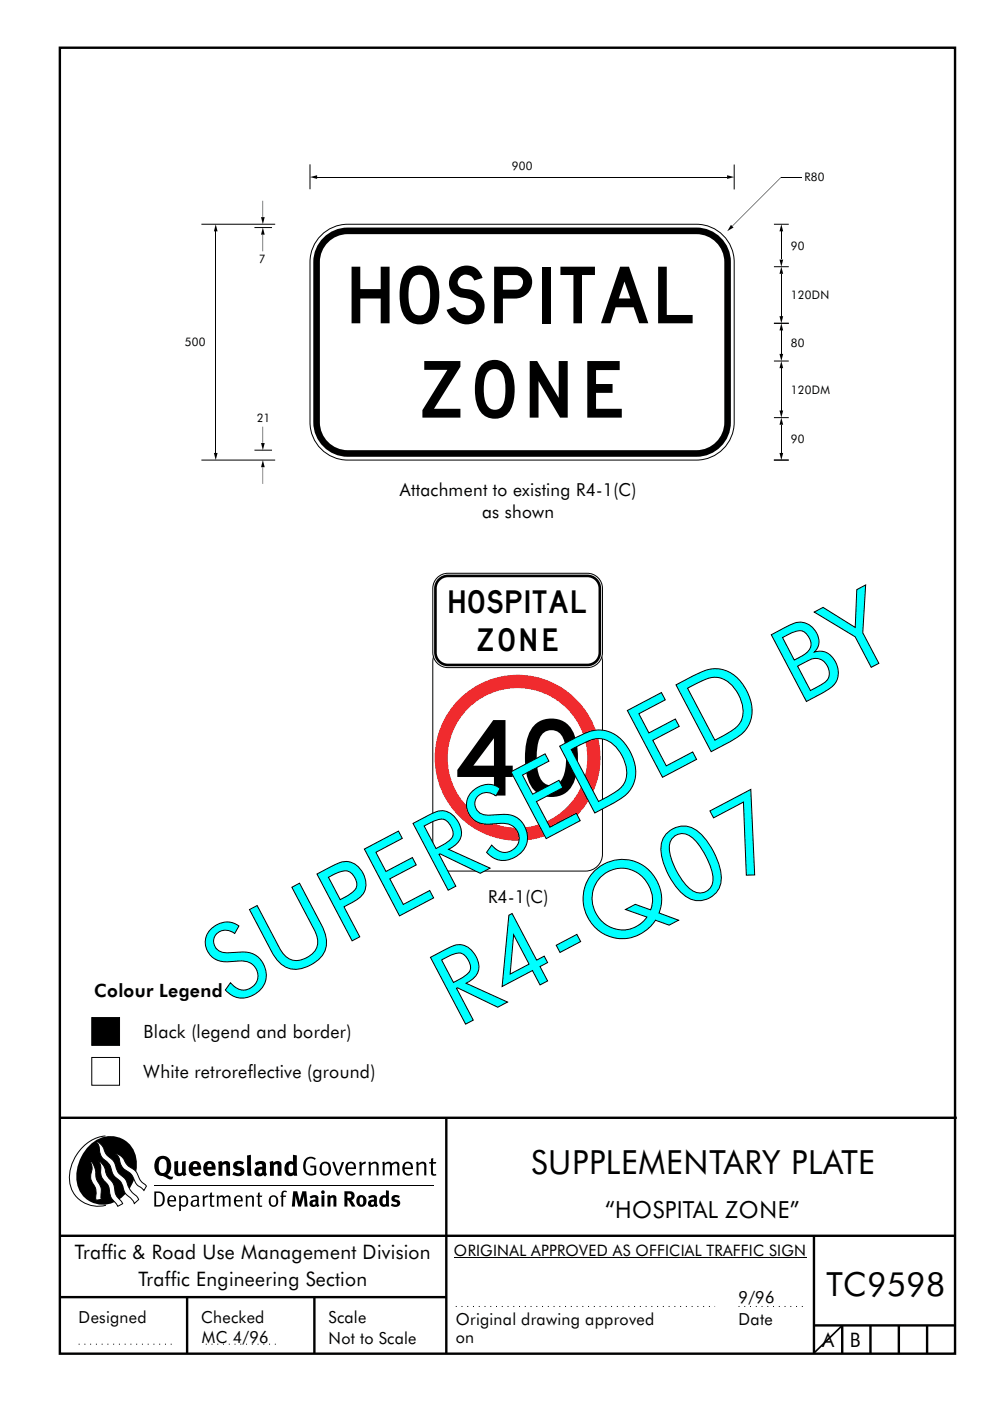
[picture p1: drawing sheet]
<svg xmlns="http://www.w3.org/2000/svg" width="210mm" height="297mm" viewBox="0 0 210 297" stroke-linecap="round" stroke-linejoin="round" font-family="sans-serif">
<g fill="none" stroke="#000" stroke-width=".51">
<path d="M12.7 10.1h189.9v276.9h-189.9zM12.7 237h190.3M94.7 236.9v50.1M12.7 262h190M12.7 275h82M39.7 275v12M66.7 275v12M172.7 262v25M172.7 281h30M178.7 281v6M184.7 281v6M190.7 281v6"/>
<path d="M196.7 281v6"/>
</g>
<path d="M96.7 277h55M156.7 277h14M16.7 285h20.3M43.7 285h15" fill="none" stroke="#000" stroke-width=".21" stroke-dasharray=".2 1" stroke-linecap="butt"/>
<path d="M19.5 215.7h5.9v5.9h-5.9z" fill-rule="evenodd" fill="#000" stroke="#000" stroke-width=".21"/>
<path d="M19.5 224.2h5.9v5.9h-5.9z" fill-rule="evenodd" fill="#fff" stroke="#000" stroke-width=".21"/>
<g fill="none" stroke="#000" stroke-width=".21">
<path d="M65.8 34.8v5.3M67.3 37.5h86.9M155.8 34.9v5.3M165.8 37.5h4.3M42.7 47.5h15.7M45.8 49.1v46.9M54 48.2h3.7M55.8 49.8v3.5M55.8 42.6v3.4M164.2 47.5h3.2M164.2 56.5h3.2M165.8 49.1v5.9"/>
<path d="M165.8 58.1v8.9M164.2 68.5h3.2M164.2 76.5h3.2M165.8 70.1v4.9M165.8 78.1v8.9M42.7 97.5h15.7M54 95.4h3.7M55.8 90.5v3.4M55.8 99.1v3.5M164.2 97.5h3.2M164.2 88.5h3.2M165.8 90.1v5.9"/>
<path d="M96.3 266.7h74.7"/>
</g>
<path d="M178.7 281.1l-6.1 5.9" fill="none" stroke="#000" stroke-width=".35"/>
<g fill="#000">
<path d="M65.8 37.5l1.5-.3v.7l-1.5-.4 1.5-.3z" fill-rule="evenodd"/>
<path d="M154.3 37.2l1.5 .3-1.5 .4v-.7l1.5 .3z" fill-rule="evenodd"/>
<path d="M45.8 47.5l.4 1.6h-.8l.4-1.6 .4 1.6z" fill-rule="evenodd"/>
<path d="M55.8 48.2l.4 1.6h-.8l.4-1.6 .4 1.6z" fill-rule="evenodd"/>
<path d="M55.4 46h.8l-.4 1.5 .4-1.5-.4 1.5z" fill-rule="evenodd"/>
<path d="M155.1 47.7l.5 .5-1.3 .8z" fill-rule="evenodd"/>
<path d="M165.8 47.5l.4 1.6h-.8l.4-1.6 .4 1.6z" fill-rule="evenodd"/>
<path d="M165.4 55h.8l-.4 1.5 .4-1.5-.4 1.5z" fill-rule="evenodd"/>
<path d="M165.8 56.5l.4 1.6h-.8l.4-1.6 .4 1.6z" fill-rule="evenodd"/>
<path d="M165.8 68.5l.4 1.6h-.8l.4-1.6 .4 1.6z" fill-rule="evenodd"/>
<path d="M165.4 75h.8l-.4 1.5 .4-1.5-.4 1.5z" fill-rule="evenodd"/>
<path d="M165.8 76.5l.4 1.6h-.8l.4-1.6 .4 1.6z" fill-rule="evenodd"/>
<path d="M165.4 67h.8l-.4 1.5 .4-1.5-.4 1.5z" fill-rule="evenodd"/>
<path d="M45.4 96h.8l-.4 1.5 .4-1.5-.4 1.5z" fill-rule="evenodd"/>
<path d="M55.4 93.9h.8l-.4 1.5 .4-1.5-.4 1.5z" fill-rule="evenodd"/>
<path d="M55.8 97.5l.4 1.6h-.8l.4-1.6 .4 1.6z" fill-rule="evenodd"/>
<path d="M165.8 88.5l.4 1.6h-.8l.4-1.6 .4 1.6z" fill-rule="evenodd"/>
<path d="M165.4 96h.8l-.4 1.5 .4-1.5-.4 1.5z" fill-rule="evenodd"/>
<path d="M165.4 87h.8l-.4 1.5 .4-1.5-.4 1.5z" fill-rule="evenodd"/>
</g>
<path d="M165.7 37.5l-10.3 10.5z" fill="#000"/>
<path d="M68.1 49.9a8 8 0 0 1 5.7-2.4h74a8 8 0 0 1 8 8.1v33.9a8 8 0 0 1-8 8h-74a8 8 0 0 1-8-8v-33.9a8 8 0 0 1 2.3-5.7z" fill-rule="evenodd" fill="#fff" stroke="#000" stroke-width=".21"/>
<path d="M68.3 50.8a7.3 7.3 0 0 1 5.5-2.6h74a7.3 7.3 0 0 1 7.3 7.4v33.9a7.3 7.3 0 0 1-7.3 7.3h-74a7.3 7.3 0 0 1-7.3-7.3v-33.9a7.3 7.3 0 0 1 1.8-4.8z" fill-rule="evenodd" fill="#000"/>
<path d="M69.6 51.4a5.9 5.9 0 0 1 4.2-1.8h74a5.9 5.9 0 0 1 5.9 6v33.9a5.9 5.9 0 0 1-5.9 5.9h-74a5.9 5.9 0 0 1-5.9-5.9v-33.9a5.9 5.9 0 0 1 1.7-4.2z" fill-rule="evenodd" fill="#fff"/>
<path d="M92.9 137.7a3.6 3.6 0 0 1 2.5-1h28.8a3.6 3.6 0 0 1 3.6 3.6v40.8a3.6 3.6 0 0 1-3.6 3.6h-28.8a3.6 3.6 0 0 1-3.6-3.6v-40.8a3.6 3.6 0 0 1 1.1-2.6z" fill-rule="evenodd" fill="#fff" stroke="#000" stroke-width=".21"/>
<circle cx="109.8" cy="160.7" r="17.6" fill="#f02b2e"/>
<circle cx="109.8" cy="160.7" r="14.8" fill="#fff"/>
<path d="M92.8 122.5a3.2 3.2 0 0 1 2.2-1h29.6a3.2 3.2 0 0 1 3.2 3.2v13.6a3.2 3.2 0 0 1-3.2 3.2h-29.6a3.2 3.2 0 0 1-3.2-3.2v-13.6a3.2 3.2 0 0 1 1-2.2z" fill-rule="evenodd" fill="#fff" stroke="#000" stroke-width=".21"/>
<path d="M93.2 122.5l1.2-.6 .6-.1h29.6a2.93 2.93 0 0 1 2.9 2.9v13.6a2.93 2.93 0 0 1-2.9 3h-29.6a2.93 2.93 0 0 1-2.9-3v-13.6a2.92 2.92 0 0 1 1.1-2.2z" fill-rule="evenodd" fill="#000"/>
<path d="M93.6 122.9l.9-.5h.5h29.6a2.37 2.37 0 0 1 2.4 2.3v13.6a2.37 2.37 0 0 1-2.4 2.4h-29.6a2.37 2.37 0 0 1-2.3-2.4v-13.6a2.36 2.36 0 0 1 .9-1.8z" fill-rule="evenodd" fill="#fff"/>
<g fill="#000">
<path d="M19.1 242.7a5.7 5.7 0 0 1 6.5-1.4 5.7 5.7 0 0 1 3.4 5.7 8.6 8.6 0 0 1-6.2 8.3 5.7 5.7 0 0 1-6.5-7 9.9 9.9 0 0 1 2.8-5.6z" fill-rule="evenodd"/>
<path d="M37 246.3l.8-.2v2a.46 .46 0 0 0 .2 .6 .46 .46 0 0 0 .6-.2v-2.2l.8-.2v2.4l.2 .5-.6 .4-.2-.3a1.03 1.03 0 0 1-1.2 .2 1.03 1.03 0 0 1-.6-1z" fill-rule="evenodd"/>
<path d="M40.4 246.6a1.64 1.64 0 0 0 0 2.3 1.64 1.64 0 0 0 2.3 .1l-.4-.5a.78 .78 0 0 1-.9 .3 .78 .78 0 0 1-.5-.8h1.8a1.37 1.37 0 0 0-.6-1.6 1.37 1.37 0 0 0-1.7 .2zM41.1 246.9a.48 .48 0 0 1 .6-.1 .48 .48 0 0 1 .2 .6h-1z" fill-rule="evenodd"/>
<path d="M43.5 246.6a1.65 1.65 0 0 0-.2 2 1.65 1.65 0 0 0 1.9 .7l.5-.3-.3-.5a.78 .78 0 0 1-.9 .3 .78 .78 0 0 1-.5-.8h1.8a1.37 1.37 0 0 0-.6-1.6 1.37 1.37 0 0 0-1.7 .2zM44.1 246.9a.48 .48 0 0 1 .6-.1 .48 .48 0 0 1 .2 .6h-.9z" fill-rule="evenodd"/>
<path d="M46.3 246.3l.7-.2 .1 .4a.95 .95 0 0 1 1-.3 .95 .95 0 0 1 .7 .8v2.3h-.8v-2.3l-.3-.2-.5 .3v2.2h-.8z" fill-rule="evenodd"/>
<path d="M49.7 246.5a1.73 1.73 0 0 1 2-.1l-.2 .6-.6-.2a.42 .42 0 0 0-.6 .2l.2 .3a1.23 1.23 0 0 1 1.4 1 1.47 1.47 0 0 1-2.3 .9l-.3-.2 .3-.6 .7 .4a.47 .47 0 0 0 .7-.4 .87 .87 0 0 0-1-.5l-.4-.2-.1-.4z" fill-rule="evenodd"/>
<path d="M52.4 245l.8-.2 .2 4.5h-.8l-.1-.2z" fill-rule="evenodd"/>
<path d="M54.1 246.6l.3 .6 .3-.2a.62 .62 0 0 1 .9 0l.1 .4a1.21 1.21 0 0 0-1.4 .3 1.21 1.21 0 0 0-.1 1.3 1.19 1.19 0 0 0 1.6 .1l.5 .3 .4-.4-.3-.4v-1.4a.96 .96 0 0 0-1.3-1zM55 248l.6-.1v.7a.43 .43 0 0 1-.6 .1 .43 .43 0 0 1 0-.7z" fill-rule="evenodd"/>
<path d="M57.2 246.3l.7-.2 .1 .4a.95 .95 0 0 1 1-.3 .95 .95 0 0 1 .7 .8v2.3h-.8v-2.3l-.2-.2-.6 .3v2.2h-.8z" fill-rule="evenodd"/>
<path d="M62.2 244.8v1.5a1.29 1.29 0 0 0-1.4 .2 1.29 1.29 0 0 0-.5 1.3 1.24 1.24 0 0 0 .6 1.4 1.24 1.24 0 0 0 1.4-.1l.1 .2h.7l-.1-4.3zM61.5 246.9l.4-.1 .3 .2v1.5l-.3 .1a.48 .48 0 0 1-.6-.4 1.52 1.52 0 0 1 .2-1.3z" fill-rule="evenodd"/>
<path d="M64.9 245.6a1.61 1.61 0 0 1 2.1 0l-.2 .3a1.17 1.17 0 0 0-1.4-.2 1.17 1.17 0 0 0-.6 1.3 1.42 1.42 0 0 0 1.2 1.9l.7-.2v-1.2h-.8l-.1-.4h1.3v1.9a1.82 1.82 0 0 1-2.2-.1 1.82 1.82 0 0 1-.6-2.1l.2-.7z" fill-rule="evenodd"/>
<path d="M68.2 246.5a1.77 1.77 0 0 0 .4 2.7 1.39 1.39 0 0 0 1.4-.5 1.39 1.39 0 0 0 .2-1.5 1.19 1.19 0 0 0-2-.7zM68.5 246.8a.83 .83 0 0 1 1 .1 .83 .83 0 0 1 .2 1 .75 .75 0 0 1-.6 1 .75 .75 0 0 1-.8-.8v-.9z" fill-rule="evenodd"/>
<path d="M70.5 246.4l.4-.1 .8 2.4 .8-2.3h.5l-1.1 2.8h-.4z" fill-rule="evenodd"/>
<path d="M73.6 246.7a1.74 1.74 0 0 0 .5 2.5h.9l.5-.3-.2-.3a.89 .89 0 0 1-1.1 .2 .89 .89 0 0 1-.4-.9h1.7a1.15 1.15 0 0 0-.4-1.4 1.15 1.15 0 0 0-1.5 .2zM74 246.9a.67 .67 0 0 1 .8-.2 .67 .67 0 0 1 .3 .8h-1.3z" fill-rule="evenodd"/>
<path d="M76.2 246.4l.4-.1 .1 .4 .5-.4h.5l-.2 .5a.61 .61 0 0 0-.8 .6v1.8h-.4z" fill-rule="evenodd"/>
<path d="M78.1 246.4l.5-.1 .1 .4a.89 .89 0 0 1 .9-.4 .89 .89 0 0 1 .7 .7v2.2h-.4v-2.2l-.1-.2-.3-.1-.8 .4v2.1h-.4z" fill-rule="evenodd"/>
<path d="M81.1 246.4l.4-.1 .1 .4a.83 .83 0 0 1 .8-.4 .83 .83 0 0 1 .7 .5 .86 .86 0 0 1 .9-.5 .86 .86 0 0 1 .7 .7v2.2h-.4l-.1-2.3a.5 .5 0 0 0-.8 0l-.2 .2v2.1h-.5v-2.2l-.4-.3-.7 .4v2.1h-.4z" fill-rule="evenodd"/>
<path d="M85.7 246.7a1.74 1.74 0 0 0 .5 2.5h.9l.5-.3-.2-.3a.89 .89 0 0 1-1.1 .2 .89 .89 0 0 1-.4-.9h1.7a1.15 1.15 0 0 0-.5-1.4 1.15 1.15 0 0 0-1.4 .2zM86 246.9a.67 .67 0 0 1 .9-.2 .67 .67 0 0 1 .3 .8h-1.3z" fill-rule="evenodd"/>
<path d="M88.3 246.4l.4-.1 .1 .4a.89 .89 0 0 1 .9-.4 .89 .89 0 0 1 .8 .7v2.2h-.5v-2.2l-.1-.2-.3-.1-.8 .4v2.1h-.4z" fill-rule="evenodd"/>
<path d="M91.5 245.6l.4-.1v.9h.7l-.2 .3h-.5v2.1l.1 .1h.5l.1 .3a.71 .71 0 0 1-1.2-.6v-1.9h-.3v-.3h.3z" fill-rule="evenodd"/>
</g>
<path d="M22.4 240.8a9 9 0 0 0-7.4 10.9 6.2 6.2 0 0 0 7.5 3.8M32.7 251.4h59.4" fill="none" stroke="#000" stroke-width=".21"/>
<path d="M24.5 244.5a3.1 3.1 0 0 1 2.3 2.2l.7 .7a3.2 3.2 0 0 1 2 2.4l.4 .6 1.2 1.1-.6 .9-.2-.3a3.5 3.5 0 0 1-1.9-2.1 3.8 3.8 0 0 0-2.1-2.1 3.5 3.5 0 0 1-1-2.3zM20.4 241.9a3.4 3.4 0 0 1 1.9 2.5l.7 .8a3.3 3.3 0 0 1 1.7 2.6 4.4 4.4 0 0 0 1.7 2l.3 .3a6.1 6.1 0 0 0 2.5 3.7l.2 .5-.9 .9a6.1 6.1 0 0 0-1.9-2.2l-.4-.8a3.6 3.6 0 0 0-1.9-2.8l-.6-1a3.6 3.6 0 0 0-1.9-2.8 3.7 3.7 0 0 1-.8-2.4zM21 246.1a3.4 3.4 0 0 1 1.5 2.8l.6 .9a3.8 3.8 0 0 1 1.4 3.1l.3 .7 1.2 1.6-1 .6-.5-.8a3.2 3.2 0 0 1-1.3-2.8 4.3 4.3 0 0 0-1.4-2.2 4.7 4.7 0 0 1-.5-2.9zM19.2 246.1a5.1 5.1 0 0 1 1.2 3.7l.3 .7a3.1 3.1 0 0 1 .7 3l.1 .8-1.1 .2-.1-.8a3.5 3.5 0 0 0-.9-3.2 3.6 3.6 0 0 1 .1-2.6z" fill-rule="evenodd" fill="#fff" stroke="#000" stroke-width=".21"/>
<g fill="#000">
<path d="M33.1 252.9v2.6a1.12 1.12 0 0 0 1.2-.3 1.12 1.12 0 0 0 .2-1.2l-.1-.5-.3-.4zM32.7 252.6h1.1a1.67 1.67 0 0 1 1.2 1.7 1.67 1.67 0 0 1-1.3 1.5h-1zM36.1 253.9l-.2 .5h1.1a.55 .55 0 0 0-.3-.6 .55 .55 0 0 0-.6 .1zM35.8 253.8a.95 .95 0 0 1 1.2-.2 .95 .95 0 0 1 .4 1.1h-1.5a.72 .72 0 0 0 .4 .8 .72 .72 0 0 0 .9-.2l.1 .3a1.15 1.15 0 0 1-1.5 0 1.15 1.15 0 0 1-.2-1.5zM38.4 254.1v1.2a.7 .7 0 0 0 .9 .1 .7 .7 0 0 0 .2-.9 .61 .61 0 0 0-.4-.7 .61 .61 0 0 0-.7 .3zM38 253.5l.3-.1 .1 .4a.95 .95 0 0 1 1.2-.2 .95 .95 0 0 1 .3 1.2 .92 .92 0 0 1-.5 1 .92 .92 0 0 1-1-.2v1.1l-.4 .1zM40.9 254.8a.5 .5 0 0 0 .2 .8 .5 .5 0 0 0 .7-.4v-.6zM40.5 253.7a1 1 0 0 1 1.7 .3v1.4l.2 .2-.2 .3-.3-.3a.78 .78 0 0 1-1.4-.1 .78 .78 0 0 1 .8-1.1h.5a.58 .58 0 0 0-.3-.7 .58 .58 0 0 0-.7 .3zM43 253.5l.3-.1 .1 .4 .3-.3 .5-.1-.2 .4a.52 .52 0 0 0-.6 .6v1.4h-.4zM44.6 252.9l.4-.1-.1 .7h.6l-.1 .3h-.5v1.5a.35 .35 0 0 0 .6 .3v.2a.57 .57 0 0 1-.6 .1 .57 .57 0 0 1-.3-.5v-1.6h-.3v-.3h.3zM45.9 253.5l.4-.1 .1 .4 .2-.2a.64 .64 0 0 1 1 .2 .7 .7 0 0 1 .8-.4 .7 .7 0 0 1 .5 .7v1.7h-.3v-1.7l-.3-.3-.7 .3v1.7h-.3v-1.6a.38 .38 0 0 0-.3-.5 .38 .38 0 0 0-.5 .2l-.1 .2v1.7h-.4zM50.2 253.9l-.2 .5h1.1a.55 .55 0 0 0-.2-.6 .55 .55 0 0 0-.7 .1zM49.9 253.8a.95 .95 0 0 1 1.2-.2 .95 .95 0 0 1 .4 1.1h-1.5a.72 .72 0 0 0 .4 .8 .72 .72 0 0 0 .9-.2l.1 .3a1.15 1.15 0 0 1-1.5 0 1.15 1.15 0 0 1-.2-1.5zM52.1 253.5l.3-.1 .1 .4a.72 .72 0 0 1 .8-.4 .72 .72 0 0 1 .6 .7v1.7h-.4v-1.6a.45 .45 0 0 0-.3-.5 .45 .45 0 0 0-.5 .3l-.2 .1v1.7h-.3zM54.7 252.9l.4-.1v.7h.6l-.1 .3h-.5v1.5a.35 .35 0 0 0 .5 .3v.2a.57 .57 0 0 1-.6 .1 .57 .57 0 0 1-.3-.5v-1.6h-.3v-.3h.3zM57.6 253.9l-.2 .7a.65 .65 0 0 0 .3 .8 .65 .65 0 0 0 .8-.2l.1-.1a.93 .93 0 0 0-.7-1.4zM57.3 253.7a1.12 1.12 0 0 1 1.4 .1 1.12 1.12 0 0 1 .3 1.4 1.01 1.01 0 0 1-1.3 .6 1.01 1.01 0 0 1-.7-1.2zM59.9 252.6l.5-.2 .5 .2-.1 .2-.4-.1-.3 .2v.6h.6l-.1 .3h-.5v2h-.4v-2h-.2v-.3h.2zM62.2 252.6l-.3 3.2h.7l.1-2.3 .6 2.3h.6l.6-2.3 .1 2.3h.7l-.3-3.2h-.9l-.5 2.1-.5-2.1zM65.7 253.7l.3 .5a.51 .51 0 0 1 .5-.4 .51 .51 0 0 1 .4 .4v.1a.88 .88 0 0 0-1.1 .4 .88 .88 0 0 0 .2 1.1 .9 .9 0 0 0 1.1-.2l.3 .3 .4-.3-.2-.3v-1.1a.87 .87 0 0 0-.5-.8 .87 .87 0 0 0-1 .1zM66.4 254.8h.5v.5l-.1 .1h-.3l-.2-.1zM68.2 253.5v2.3h.6v-2.4zM68.1 252.8a.4 .4 0 0 0 .8 0 .4 .4 0 0 0-.8 0zM69.4 253.5l.1 2.3h.6v-1.7a.33 .33 0 0 1 .4-.2 .33 .33 0 0 1 .3 .4v1.5h.6v-1.7a.75 .75 0 0 0-.6-.7 .75 .75 0 0 0-.8 .3v-.3zM73.1 252.6v3.2h.6v-1.3l.3 .2 .7 1.1h.7l-.9-1.4a.94 .94 0 0 0 .7-1 .94 .94 0 0 0-.9-.8zM73.7 253.1a.51 .51 0 0 1 .8 .1 .51 .51 0 0 1-.2 .7l-.6 .1zM75.9 253.7a1.19 1.19 0 0 0-.1 1.7 1.19 1.19 0 0 0 1.8 0 1.19 1.19 0 0 0-.1-1.6 1.19 1.19 0 0 0-1.6-.1zM76.5 253.9l.2-.1a.99 .99 0 0 1 0 1.6 1.06 1.06 0 0 1-.2-1.5zM78.1 253.7l.3 .5a.51 .51 0 0 1 .5-.4 .51 .51 0 0 1 .5 .4v.1a.88 .88 0 0 0-1.2 .4 .88 .88 0 0 0 .2 1.1 .9 .9 0 0 0 1.1-.2l.3 .3 .4-.3-.2-.3v-1.1a.87 .87 0 0 0-.5-.8 .87 .87 0 0 0-1 .1zM78.9 254.8h.4v.5l-.1 .1h-.3l-.1-.1zM81.9 252.4v1.1a1.2 1.2 0 0 0-1.4 .6 1.2 1.2 0 0 0 .2 1.4l.5 .4 .8-.2v.1h.6l-.1-3.3zM81.4 253.9l.5 .2-.1 1.2a.46 .46 0 0 1-.5-.1 .46 .46 0 0 1-.1-.5zM83.3 253.6a.79 .79 0 0 0-.1 .9 .79 .79 0 0 0 .9 .4 .33 .33 0 0 1 0 .5 .33 .33 0 0 1-.5 0l-.4-.2-.3 .4a1.15 1.15 0 0 0 1.2 .3 1.15 1.15 0 0 0 .8-1 1.49 1.49 0 0 0-1.2-.8 .4 .4 0 0 1 .3-.3 .4 .4 0 0 1 .4 .1l.2 .1 .2-.4a1.47 1.47 0 0 0-1.5 0z" fill-rule="evenodd"/>
<path d="M33.4 245.5a2.51 2.51 0 0 0 .4 3.7l.8 .1a2.78 2.78 0 0 0 2 .7l.2-.5h-.6l-.7-.4a2.56 2.56 0 0 0 0-3.8 1.83 1.83 0 0 0-2.1 .2zM34 245.9a.87 .87 0 0 1 1 0 .87 .87 0 0 1 .4 .9v.4a1.17 1.17 0 0 1-.9 1.5l-.3-.1a2.38 2.38 0 0 1-.2-2.7z" fill-rule="evenodd"/>
</g>
<g font-size="22.4">
<text x="48.6" y="213.2" transform="rotate(-28 48.6 213.2)">SUPERSEDED BY</text>
<text x="97.1" y="218" transform="rotate(-28 97.1 218)">R4-Q07</text>
</g>
<text font-size="16" x="97" y="168.7">40</text>
<g font-size="12">
<text x="74.6" y="68.5">HOSPITAL</text>
<text x="89.6" y="88.5">ZONE</text>
</g>
<g font-size="7.1">
<text x="112.7" y="249">SUPPLEMENTARY PLATE</text>
<text x="175.3" y="274.7">TC9598</text>
</g>
<text font-size="5" x="128.4" y="258.2">“HOSPITAL ZONE”</text>
<g font-size="4.8">
<text x="95.4" y="129.9">HOSPITAL</text>
<text x="101.4" y="137.9">ZONE</text>
</g>
<g font-size="4.2">
<text x="15.9" y="267">Traffic &amp; Road Use Management Division</text>
<text x="29.4" y="272.6">Traffic Engineering Section</text>
<text x="174.4" y="285.6">A</text>
<text x="180.3" y="285.6">B</text>
</g>
<g font-size="3.9">
<text x="20" y="211.4">Colour Legend</text>
<text x="30.5" y="220.1">Black (legend and border)</text>
<text x="30.5" y="228.6">White retroreflective (ground)</text>
</g>
<g font-size="3.8">
<text x="84.9" y="105.2">Attachment to existing R4-1(C)</text>
<text x="102.3" y="109.8">as shown</text>
<text x="103.6" y="191.5">R4-1(C)</text>
</g>
<g font-size="3.5">
<text x="16.7" y="280.5">Designed</text>
<text x="42.7" y="280.5">Checked</text>
<text x="69.7" y="280.5">Scale</text>
<text x="96.7" y="281">Original drawing approved</text>
<text x="156.7" y="276.3">9/96</text>
<text x="156.7" y="281">Date</text>
<text x="42.8" y="284.8">MC 4/96</text>
<text x="69.7" y="285">Not to Scale</text>
<text x="96.7" y="284.7">on</text>
</g>
<text font-size="3.4" x="96.3" y="266.3">ORIGINAL APPROVED AS OFFICIAL TRAFFIC SIGN</text>
<g font-size="2.5">
<text x="108.6" y="36.1">900</text>
<text x="170.7" y="38.5">R80</text>
<text x="167.8" y="52.9">90</text>
<text x="54.9" y="55.8" transform="rotate(1 54.9 55.8)">7</text>
<text x="167.8" y="63.4">120DN</text>
<text x="39.2" y="73.4">500</text>
<text x="167.8" y="73.6">80</text>
<text x="167.8" y="83.4">120DM</text>
<text x="54.5" y="89.4" transform="rotate(1 54.5 89.4)">21</text>
<text x="167.8" y="93.9">90</text>
</g>
</svg>
